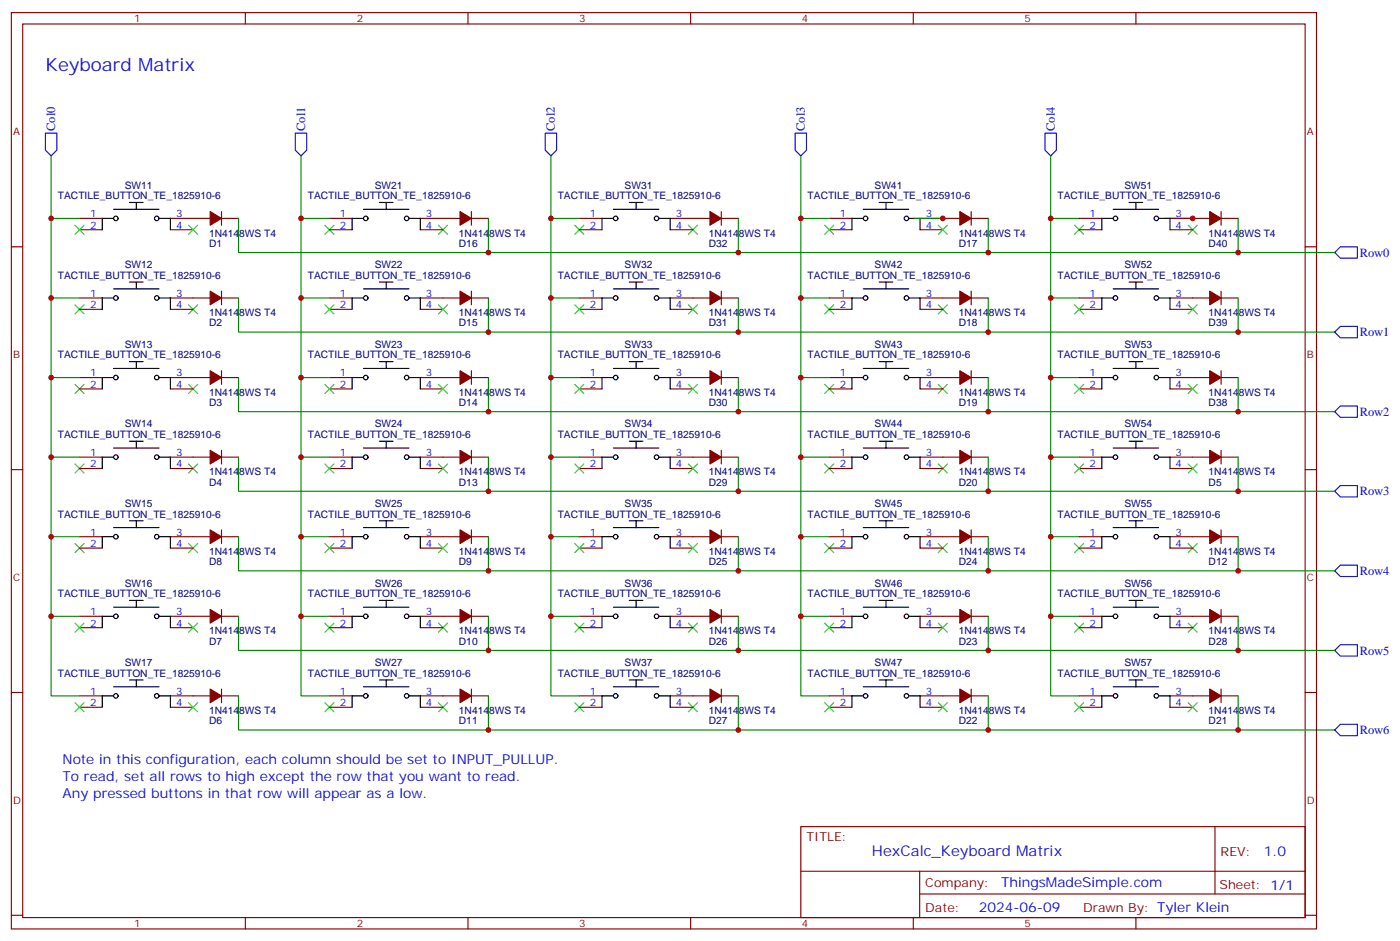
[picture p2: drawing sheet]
<svg xmlns="http://www.w3.org/2000/svg" width="435mm" height="292mm" viewBox="0 0 435 292" stroke-linecap="round" stroke-linejoin="round" font-family="sans-serif">
<g fill="none" stroke="#870000" stroke-width=".35">
<path d="M3.5 3.9h405.4v284.4h-405.4zM7.1 7.4h398.2v277.3h-398.2zM76.2 3.9v3.5M145.3 3.9v3.5M214.5 3.9v3.5M283.6 3.9v3.5M352.8 3.9v3.5M3.5 76.6h3.6M24.7 67.8h7M24.7 71.3h7M52.9 67.8h12.4M52.9 71.3h7.1"/>
<path d="M68.8 67.8h5.3M68.8 65.7v4.2M102.3 67.8h7.1M102.3 71.3h7.1M130.5 67.8h12.4M130.5 71.3h7.1M146.4 67.8h5.3M146.4 65.7v4.2M179.9 67.8h7.1M179.9 71.3h7.1M208.1 67.8h12.4M208.1 71.3h7.1"/>
<path d="M224 67.8h5.3M224 65.7v4.2M257.5 67.8h7.1M257.5 71.3h7.1M285.8 67.8h12.3M285.8 71.3h7M301.6 67.8h5.3M301.6 65.7v4.2M335.1 67.8h7.1M335.1 71.3h7.1M363.4 67.8h12.3M363.4 71.3h7"/>
<path d="M379.2 67.8h5.3M379.2 65.7v4.2M405.3 76.6h3.6M24.7 92.5h7M24.7 96h7M52.9 92.5h12.4M52.9 96h7.1M68.8 90.3v4.3M68.8 92.5h5.3M102.3 92.5h7.1M102.3 96h7.1M130.5 92.5h12.4"/>
<path d="M130.5 96h7.1M146.4 92.5h5.3M146.4 90.3v4.3M179.9 92.5h7.1M179.9 96h7.1M208.1 92.5h12.4M208.1 96h7.1M224 92.5h5.3M224 90.3v4.3M257.5 92.5h7.1M257.5 96h7.1M285.8 92.5h12.3"/>
<path d="M285.8 96h7M301.6 92.5h5.3M301.6 90.3v4.3M335.1 92.5h7.1M335.1 96h7.1M363.4 92.5h12.3M363.4 96h7M379.2 92.5h5.3M379.2 90.3v4.3M24.7 117.2h7M52.9 117.2h12.4M68.8 115v4.3"/>
<path d="M68.8 117.2h5.3M102.3 117.2h7.1M130.5 117.2h12.4M146.4 117.2h5.3M146.4 115v4.3M179.9 117.2h7.1M208.1 117.2h12.4M224 117.2h5.3M224 115v4.3M257.5 117.2h7.1M285.8 117.2h12.3M301.6 117.2h5.3"/>
<path d="M301.6 115v4.3M335.1 117.2h7.1M363.4 117.2h12.3M379.2 117.2h5.3M379.2 115v4.3M24.7 120.7h7M52.9 120.7h7.1M68.8 139.7v4.3M102.3 120.7h7.1M130.5 120.7h7.1M146.4 139.7v4.3M179.9 120.7h7.1"/>
<path d="M208.1 120.7h7.1M224 139.7v4.3M257.5 120.7h7.1M285.8 120.7h7M301.6 139.7v4.3M335.1 120.7h7.1M363.4 120.7h7M379.2 139.7v4.3M3.5 145.7h3.6M24.7 141.9h7M24.7 145.4h7M52.9 141.9h12.4"/>
<path d="M52.9 145.4h7.1M68.8 141.9h5.3M102.3 141.9h7.1M102.3 145.4h7.1M130.5 141.9h12.4M130.5 145.4h7.1M146.4 141.9h5.3M179.9 141.9h7.1M179.9 145.4h7.1M208.1 141.9h12.4M208.1 145.4h7.1M224 141.9h5.3"/>
<path d="M257.5 141.9h7.1M257.5 145.4h7.1M285.8 141.9h12.3M285.8 145.4h7M301.6 141.9h5.3M335.1 141.9h7.1M335.1 145.4h7.1M363.4 141.9h12.3M363.4 145.4h7M379.2 141.9h5.3M405.3 145.7h3.6M24.7 166.5h7"/>
<path d="M24.7 170.1h7M52.9 166.5h12.4M52.9 170.1h7.1M68.8 164.4v4.3M68.8 166.5h5.3M102.3 166.5h7.1M102.3 170.1h7.1M130.5 166.5h12.4M130.5 170.1h7.1M146.4 166.5h5.3M146.4 164.4v4.3M179.9 166.5h7.1"/>
<path d="M179.9 170.1h7.1M208.1 166.5h12.4M208.1 170.1h7.1M224 166.5h5.3M224 164.4v4.3M257.5 166.5h7.1M257.5 170.1h7.1M285.8 166.5h12.3M285.8 170.1h7M301.6 166.5h5.3M301.6 164.4v4.3M335.1 166.5h7.1"/>
<path d="M335.1 170.1h7.1M363.4 166.5h12.3M363.4 170.1h7M379.2 164.4v4.3M379.2 166.5h5.3M24.7 191.2h7M24.7 194.8h7M52.9 191.2h12.4M52.9 194.8h7.1M68.8 189.1v4.3M68.8 191.2h5.3M102.3 191.2h7.1"/>
<path d="M102.3 194.8h7.1M130.5 191.2h12.4M130.5 194.8h7.1M146.4 191.2h5.3M146.4 189.1v4.3M179.9 191.2h7.1M179.9 194.8h7.1M208.1 191.2h12.4M208.1 194.8h7.1M224 191.2h5.3M224 189.1v4.3M257.5 191.2h7.1"/>
<path d="M257.5 194.8h7.1M285.8 191.2h12.3M285.8 194.8h7M301.6 191.2h5.3M301.6 189.1v4.3M335.1 191.2h7.1M335.1 194.8h7.1M363.4 191.2h12.3M363.4 194.8h7M379.2 189.1v4.3M379.2 191.2h5.3M3.5 214.9h3.6"/>
<path d="M24.7 215.9h7M24.7 219.5h7M52.9 215.9h12.4M52.9 219.5h7.1M68.8 213.8v4.3M68.8 215.9h5.3M102.3 215.9h7.1M102.3 219.5h7.1M130.5 215.9h12.4M130.5 219.5h7.1M146.4 215.9h5.3M146.4 213.8v4.3"/>
<path d="M179.9 215.9h7.1M179.9 219.5h7.1M208.1 215.9h12.4M208.1 219.5h7.1M224 215.9h5.3M224 213.8v4.3M257.5 215.9h7.1M257.5 219.5h7.1M285.8 215.9h12.3M285.8 219.5h7M301.6 215.9h5.3M301.6 213.8v4.3"/>
<path d="M335.1 215.9h7.1M335.1 219.5h7.1M363.4 215.9h12.3M363.4 219.5h7M379.2 213.8v4.3M379.2 215.9h5.3M405.3 214.9h3.6M248.7 256.5h156.6v28.2h-156.6zM377.3 256.5v20.9M248.7 270.4h156.5M285.6 277.4h119.6M285.6 270.4v14.1"/>
<path d="M3.5 284h3.6M76.2 284.7v3.6M145.3 284.7v3.6M214.5 284.7v3.6M283.6 284.7v3.6M352.8 284.7v3.6M405.3 284h3.6"/>
</g>
<g fill="none" stroke="#000" stroke-width=".35">
<path d="M35.3 64.9h14.1M35.3 67.8h-3.6v3.5M40.2 62.8h4.2M42.3 62.8v2.1M49.4 67.8h3.5v3.5M112.9 64.9h14.1M112.9 67.8h-3.5v3.5M117.8 62.8h4.3M119.9 62.8v2.1M127 67.8h3.5v3.5M190.5 64.9h14.1M190.5 67.8h-3.5v3.5"/>
<path d="M195.4 62.8h4.3M197.6 62.8v2.1M204.6 67.8h3.5v3.5M268.1 64.9h14.1M268.1 67.8h-3.5v3.5M273 62.8h4.3M275.2 62.8v2.1M282.2 67.8h3.6v3.5M345.7 64.9h14.1M345.7 67.8h-3.5v3.5M350.7 62.8h4.2M352.8 62.8v2.1"/>
<path d="M359.8 67.8h3.6v3.5M35.3 92.5h-3.6v3.5M35.3 89.6h14.1M40.2 87.5h4.2M42.3 87.5v2.1M49.4 92.5h3.5v3.5M112.9 89.6h14.1M112.9 92.5h-3.5v3.5M117.8 87.5h4.3M119.9 87.5v2.1M127 92.5h3.5v3.5M190.5 89.6h14.1"/>
<path d="M190.5 92.5h-3.5v3.5M195.4 87.5h4.3M197.6 87.5v2.1M204.6 92.5h3.5v3.5M268.1 89.6h14.1M268.1 92.5h-3.5v3.5M273 87.5h4.3M275.2 87.5v2.1M282.2 92.5h3.6v3.5M345.7 89.6h14.1M345.7 92.5h-3.5v3.5M350.7 87.5h4.2"/>
<path d="M352.8 87.5v2.1M359.8 92.5h3.6v3.5M35.3 117.2h-3.6v3.5M35.3 114.3h14.1M40.2 112.2h4.2M42.3 112.2v2.1M49.4 117.2h3.5v3.5M112.9 114.3h14.1M112.9 117.2h-3.5v3.5M117.8 112.2h4.3M119.9 112.2v2.1M127 117.2h3.5v3.5"/>
<path d="M190.5 114.3h14.1M190.5 117.2h-3.5v3.5M195.4 112.2h4.3M197.6 112.2v2.1M204.6 117.2h3.5v3.5M268.1 114.3h14.1M268.1 117.2h-3.5v3.5M273 112.2h4.3M275.2 112.2v2.1M282.2 117.2h3.6v3.5M345.7 114.3h14.1M345.7 117.2h-3.5v3.5"/>
<path d="M350.7 112.2h4.2M352.8 112.2v2.1M359.8 117.2h3.6v3.5M35.3 139h14.1M40.2 136.9h4.2M42.3 136.9v2.1M112.9 139h14.1M117.8 136.9h4.3M119.9 136.9v2.1M190.5 139h14.1M195.4 136.9h4.3M197.6 136.9v2.1"/>
<path d="M268.1 139h14.1M273 136.9h4.3M275.2 136.9v2.1M345.7 139h14.1M350.7 136.9h4.2M352.8 136.9v2.1M35.3 141.9h-3.6v3.5M49.4 141.9h3.5v3.5M112.9 141.9h-3.5v3.5M127 141.9h3.5v3.5M190.5 141.9h-3.5v3.5M204.6 141.9h3.5v3.5"/>
<path d="M268.1 141.9h-3.5v3.5M282.2 141.9h3.6v3.5M345.7 141.9h-3.5v3.5M359.8 141.9h3.6v3.5M35.3 166.5h-3.6v3.6M35.3 163.7h14.1M40.2 161.6h4.2M42.3 161.6v2.1M49.4 166.5h3.5v3.6M112.9 163.7h14.1M112.9 166.5h-3.5v3.6M117.8 161.6h4.3"/>
<path d="M119.9 161.6v2.1M127 166.5h3.5v3.6M190.5 163.7h14.1M190.5 166.5h-3.5v3.6M195.4 161.6h4.3M197.6 161.6v2.1M204.6 166.5h3.5v3.6M268.1 163.7h14.1M268.1 166.5h-3.5v3.6M273 161.6h4.3M275.2 161.6v2.1M282.2 166.5h3.6v3.6"/>
<path d="M345.7 166.5h-3.5v3.6M345.7 163.7h14.1M350.7 161.6h4.2M352.8 161.6v2.1M359.8 166.5h3.6v3.6M35.3 191.2h-3.6v3.6M35.3 188.4h14.1M40.2 186.3h4.2M42.3 186.3v2.1M49.4 191.2h3.5v3.6M112.9 188.4h14.1M112.9 191.2h-3.5v3.6"/>
<path d="M117.8 186.3h4.3M119.9 186.3v2.1M127 191.2h3.5v3.6M190.5 188.4h14.1M190.5 191.2h-3.5v3.6M195.4 186.3h4.3M197.6 186.3v2.1M204.6 191.2h3.5v3.6M268.1 188.4h14.1M268.1 191.2h-3.5v3.6M273 186.3h4.3M275.2 186.3v2.1"/>
<path d="M282.2 191.2h3.6v3.6M345.7 191.2h-3.5v3.6M345.7 188.4h14.1M350.7 186.3h4.2M352.8 186.3v2.1M359.8 191.2h3.6v3.6M35.3 215.9h-3.6v3.6M35.3 213.1h14.1M40.2 211h4.2M42.3 211v2.1M49.4 215.9h3.5v3.6M112.9 213.1h14.1"/>
<path d="M112.9 215.9h-3.5v3.6M117.8 211h4.3M119.9 211v2.1M127 215.9h3.5v3.6M190.5 213.1h14.1M190.5 215.9h-3.5v3.6M195.4 211h4.3M197.6 211v2.1M204.6 215.9h3.5v3.6M268.1 213.1h14.1M268.1 215.9h-3.5v3.6M273 211h4.3"/>
<path d="M275.2 211v2.1M282.2 215.9h3.6v3.6M345.7 215.9h-3.5v3.6M345.7 213.1h14.1M350.7 211h4.2M352.8 211v2.1M359.8 215.9h3.6v3.6"/>
<circle cx="36" cy="67.8" r=".71"/>
<circle cx="48.7" cy="67.8" r=".71"/>
<circle cx="113.6" cy="67.8" r=".71"/>
<circle cx="126.3" cy="67.8" r=".71"/>
<circle cx="191.2" cy="67.8" r=".71"/>
<circle cx="203.9" cy="67.8" r=".71"/>
<circle cx="268.8" cy="67.8" r=".71"/>
<circle cx="281.5" cy="67.8" r=".71"/>
<circle cx="346.4" cy="67.8" r=".71"/>
<circle cx="359.1" cy="67.8" r=".71"/>
<circle cx="36" cy="92.5" r=".71"/>
<circle cx="48.7" cy="92.5" r=".71"/>
<circle cx="113.6" cy="92.5" r=".71"/>
<circle cx="126.3" cy="92.5" r=".71"/>
<circle cx="191.2" cy="92.5" r=".71"/>
<circle cx="203.9" cy="92.5" r=".71"/>
<circle cx="268.8" cy="92.5" r=".71"/>
<circle cx="281.5" cy="92.5" r=".71"/>
<circle cx="346.4" cy="92.5" r=".71"/>
<circle cx="359.1" cy="92.5" r=".71"/>
<circle cx="36" cy="117.2" r=".71"/>
<circle cx="48.7" cy="117.2" r=".71"/>
<circle cx="113.6" cy="117.2" r=".71"/>
<circle cx="126.3" cy="117.2" r=".71"/>
<circle cx="191.2" cy="117.2" r=".71"/>
<circle cx="203.9" cy="117.2" r=".71"/>
<circle cx="268.8" cy="117.2" r=".71"/>
<circle cx="281.5" cy="117.2" r=".71"/>
<circle cx="346.4" cy="117.2" r=".71"/>
<circle cx="359.1" cy="117.2" r=".71"/>
<circle cx="36" cy="141.9" r=".71"/>
<circle cx="48.7" cy="141.9" r=".71"/>
<circle cx="113.6" cy="141.9" r=".71"/>
<circle cx="126.3" cy="141.9" r=".71"/>
<circle cx="191.2" cy="141.9" r=".71"/>
<circle cx="203.9" cy="141.9" r=".71"/>
<circle cx="268.8" cy="141.9" r=".71"/>
<circle cx="281.5" cy="141.9" r=".71"/>
<circle cx="346.4" cy="141.9" r=".71"/>
<circle cx="359.1" cy="141.9" r=".71"/>
<circle cx="36" cy="166.5" r=".71"/>
<circle cx="48.7" cy="166.5" r=".71"/>
<circle cx="113.6" cy="166.5" r=".71"/>
<circle cx="126.3" cy="166.5" r=".71"/>
<circle cx="191.2" cy="166.5" r=".71"/>
<circle cx="203.9" cy="166.5" r=".71"/>
<circle cx="268.8" cy="166.5" r=".71"/>
<circle cx="281.5" cy="166.5" r=".71"/>
<circle cx="346.4" cy="166.5" r=".71"/>
<circle cx="359.1" cy="166.5" r=".71"/>
<circle cx="36" cy="191.2" r=".71"/>
<circle cx="48.7" cy="191.2" r=".71"/>
<circle cx="113.6" cy="191.2" r=".71"/>
<circle cx="126.3" cy="191.2" r=".71"/>
<circle cx="191.2" cy="191.2" r=".71"/>
<circle cx="203.9" cy="191.2" r=".71"/>
<circle cx="268.8" cy="191.2" r=".71"/>
<circle cx="281.5" cy="191.2" r=".71"/>
<circle cx="346.4" cy="191.2" r=".71"/>
<circle cx="359.1" cy="191.2" r=".71"/>
<circle cx="36" cy="215.9" r=".71"/>
<circle cx="48.7" cy="215.9" r=".71"/>
<circle cx="113.6" cy="215.9" r=".71"/>
<circle cx="126.3" cy="215.9" r=".71"/>
<circle cx="191.2" cy="215.9" r=".71"/>
<circle cx="203.9" cy="215.9" r=".71"/>
<circle cx="268.8" cy="215.9" r=".71"/>
<circle cx="281.5" cy="215.9" r=".71"/>
<circle cx="346.4" cy="215.9" r=".71"/>
<circle cx="359.1" cy="215.9" r=".71"/>
</g>
<g fill="#870000" stroke="#870000" stroke-width=".35">
<path d="M65.3 65.7l3.5 2.1-3.5 2.1z"/>
<path d="M65.3 90.3l3.5 2.2-3.5 2.1z"/>
<path d="M65.3 115l3.5 2.2-3.5 2.1z"/>
<path d="M65.3 139.7l3.5 2.2-3.5 2.1z"/>
<path d="M375.7 139.7l3.5 2.2-3.5 2.1z"/>
<path d="M65.3 213.8l3.5 2.1-3.5 2.2z"/>
<path d="M65.3 189.1l3.5 2.1-3.5 2.2z"/>
<path d="M65.3 164.4l3.5 2.1-3.5 2.2z"/>
<path d="M142.9 164.4l3.5 2.1-3.5 2.2z"/>
<path d="M142.9 189.1l3.5 2.1-3.5 2.2z"/>
<path d="M142.9 213.8l3.5 2.1-3.5 2.2z"/>
<path d="M375.7 164.4l3.5 2.1-3.5 2.2z"/>
<path d="M142.9 139.7l3.5 2.2-3.5 2.1z"/>
<path d="M142.9 115l3.5 2.2-3.5 2.1z"/>
<path d="M142.9 90.3l3.5 2.2-3.5 2.1z"/>
<path d="M142.9 65.7l3.5 2.1-3.5 2.1z"/>
<path d="M298.1 65.7l3.5 2.1-3.5 2.1z"/>
<path d="M298.1 90.3l3.5 2.2-3.5 2.1z"/>
<path d="M298.1 115l3.5 2.2-3.5 2.1z"/>
<path d="M298.1 139.7l3.5 2.2-3.5 2.1z"/>
<path d="M375.7 213.8l3.5 2.1-3.5 2.2z"/>
<path d="M298.1 213.8l3.5 2.1-3.5 2.2z"/>
<path d="M298.1 189.1l3.5 2.1-3.5 2.2z"/>
<path d="M298.1 164.4l3.5 2.1-3.5 2.2z"/>
<path d="M220.5 164.4l3.5 2.1-3.5 2.2z"/>
<path d="M220.5 189.1l3.5 2.1-3.5 2.2z"/>
<path d="M220.5 213.8l3.5 2.1-3.5 2.2z"/>
<path d="M375.7 189.1l3.5 2.1-3.5 2.2z"/>
<path d="M220.5 139.7l3.5 2.2-3.5 2.1z"/>
<path d="M220.5 115l3.5 2.2-3.5 2.1z"/>
<path d="M220.5 90.3l3.5 2.2-3.5 2.1z"/>
<path d="M220.5 65.7l3.5 2.1-3.5 2.1z"/>
<path d="M375.7 115l3.5 2.2-3.5 2.1z"/>
<path d="M375.7 90.3l3.5 2.2-3.5 2.1z"/>
<path d="M375.7 65.7l3.5 2.1-3.5 2.1z"/>
</g>
<g fill="none" stroke="#3c3" stroke-width=".35">
<path d="M23.3 69.9l2.8 2.8M26.1 69.9l-2.8 2.8M58.6 69.9l2.8 2.8M61.4 69.9l-2.8 2.8M100.9 69.9l2.8 2.8M103.7 69.9l-2.8 2.8M136.2 69.9l2.8 2.8M139 69.9l-2.8 2.8M178.5 69.9l2.8 2.8M181.3 69.9l-2.8 2.8M213.8 69.9l2.8 2.8M216.6 69.9l-2.8 2.8"/>
<path d="M256.1 69.9l2.8 2.8M258.9 69.9l-2.8 2.8M291.4 69.9l2.8 2.8M294.2 69.9l-2.8 2.8M333.7 69.9l2.8 2.8M336.5 69.9l-2.8 2.8M369 69.9l2.8 2.8M371.8 69.9l-2.8 2.8M23.3 94.6l2.8 2.8M26.1 94.6l-2.8 2.8M58.6 94.6l2.8 2.8M61.4 94.6l-2.8 2.8"/>
<path d="M100.9 94.6l2.8 2.8M103.7 94.6l-2.8 2.8M136.2 94.6l2.8 2.8M139 94.6l-2.8 2.8M178.5 94.6l2.8 2.8M181.3 94.6l-2.8 2.8M213.8 94.6l2.8 2.8M216.6 94.6l-2.8 2.8M256.1 94.6l2.8 2.8M258.9 94.6l-2.8 2.8M291.4 94.6l2.8 2.8M294.2 94.6l-2.8 2.8"/>
<path d="M333.7 94.6l2.8 2.8M336.5 94.6l-2.8 2.8M369 94.6l2.8 2.8M371.8 94.6l-2.8 2.8M23.3 119.3l2.8 2.8M26.1 119.3l-2.8 2.8M58.6 119.3l2.8 2.8M61.4 119.3l-2.8 2.8M100.9 119.3l2.8 2.8M103.7 119.3l-2.8 2.8M136.2 119.3l2.8 2.8M139 119.3l-2.8 2.8"/>
<path d="M178.5 119.3l2.8 2.8M181.3 119.3l-2.8 2.8M213.8 119.3l2.8 2.8M216.6 119.3l-2.8 2.8M256.1 119.3l2.8 2.8M258.9 119.3l-2.8 2.8M291.4 119.3l2.8 2.8M294.2 119.3l-2.8 2.8M333.7 119.3l2.8 2.8M336.5 119.3l-2.8 2.8M369 119.3l2.8 2.8M371.8 119.3l-2.8 2.8"/>
<path d="M23.3 144l2.8 2.8M26.1 144l-2.8 2.8M58.6 144l2.8 2.8M61.4 144l-2.8 2.8M100.9 144l2.8 2.8M103.7 144l-2.8 2.8M136.2 144l2.8 2.8M139 144l-2.8 2.8M178.5 144l2.8 2.8M181.3 144l-2.8 2.8M213.8 144l2.8 2.8M216.6 144l-2.8 2.8"/>
<path d="M256.1 144l2.8 2.8M258.9 144l-2.8 2.8M291.4 144l2.8 2.8M294.2 144l-2.8 2.8M333.7 144l2.8 2.8M336.5 144l-2.8 2.8M369 144l2.8 2.8M371.8 144l-2.8 2.8M23.3 168.7l2.8 2.8M26.1 168.7l-2.8 2.8M58.6 168.7l2.8 2.8M61.4 168.7l-2.8 2.8"/>
<path d="M100.9 168.7l2.8 2.8M103.7 168.7l-2.8 2.8M136.2 168.7l2.8 2.8M139 168.7l-2.8 2.8M178.5 168.7l2.8 2.8M181.3 168.7l-2.8 2.8M213.8 168.7l2.8 2.8M216.6 168.7l-2.8 2.8M256.1 168.7l2.8 2.8M258.9 168.7l-2.8 2.8M291.4 168.7l2.8 2.8M294.2 168.7l-2.8 2.8"/>
<path d="M333.7 168.7l2.8 2.8M336.5 168.7l-2.8 2.8M369 168.7l2.8 2.8M371.8 168.7l-2.8 2.8M23.3 193.4l2.8 2.8M26.1 193.4l-2.8 2.8M58.6 193.4l2.8 2.8M61.4 193.4l-2.8 2.8M100.9 193.4l2.8 2.8M103.7 193.4l-2.8 2.8M136.2 193.4l2.8 2.8M139 193.4l-2.8 2.8"/>
<path d="M178.5 193.4l2.8 2.8M181.3 193.4l-2.8 2.8M213.8 193.4l2.8 2.8M216.6 193.4l-2.8 2.8M256.1 193.4l2.8 2.8M258.9 193.4l-2.8 2.8M291.4 193.4l2.8 2.8M294.2 193.4l-2.8 2.8M333.7 193.4l2.8 2.8M336.5 193.4l-2.8 2.8M369 193.4l2.8 2.8M371.8 193.4l-2.8 2.8"/>
<path d="M23.3 218.1l2.8 2.8M26.1 218.1l-2.8 2.8M58.6 218.1l2.8 2.8M61.4 218.1l-2.8 2.8M100.9 218.1l2.8 2.8M103.7 218.1l-2.8 2.8M136.2 218.1l2.8 2.8M139 218.1l-2.8 2.8M178.5 218.1l2.8 2.8M181.3 218.1l-2.8 2.8M213.8 218.1l2.8 2.8M216.6 218.1l-2.8 2.8"/>
<path d="M256.1 218.1l2.8 2.8M258.9 218.1l-2.8 2.8M291.4 218.1l2.8 2.8M294.2 218.1l-2.8 2.8M333.7 218.1l2.8 2.8M336.5 218.1l-2.8 2.8M369 218.1l2.8 2.8M371.8 218.1l-2.8 2.8"/>
</g>
<g fill="none" stroke="#008700" stroke-width=".35">
<path d="M15.9 48.4v19.4h8.8M93.5 48.4v167.5h8.8M171.1 48.4v167.5h8.8M248.7 48.4v167.5h8.8M326.3 48.4v167.5h8.8M15.9 67.8v24.7h8.8M74.1 67.8v10.6h340.4M93.5 67.8h8.8M151.7 67.8v10.6M171.1 67.8h8.8M229.3 67.8v10.6M248.7 67.8h8.8"/>
<path d="M284 67.8h8.8M306.9 67.8v10.6M326.3 67.8h8.8M361.6 67.8h8.8M384.5 67.8v10.6M15.9 92.5v24.7h8.8M74.1 92.5v10.5h340.4M93.5 92.5h8.8M151.7 92.5v10.5M171.1 92.5h8.8M229.3 92.5v10.5M248.7 92.5h8.8"/>
<path d="M306.9 92.5v10.5M326.3 92.5h8.8M384.5 92.5v10.5M15.9 117.2v24.7h8.8M74.1 117.2v10.5h340.4M93.5 117.2h8.8M151.7 117.2v10.5M171.1 117.2h8.8M229.3 117.2v10.5M248.7 117.2h8.8M306.9 117.2v10.5M326.3 117.2h8.8"/>
<path d="M384.5 117.2v10.5M15.9 141.9v24.6h8.8M74.1 141.9v10.5h340.4M93.5 141.9h8.8M151.7 141.9v10.5M171.1 141.9h8.8M229.3 141.9v10.5M248.7 141.9h8.8M306.9 141.9v10.5M326.3 141.9h8.8M384.5 141.9v10.5M15.9 166.5v24.7h8.8"/>
<path d="M74.1 166.5v10.6h340.4M93.5 166.5h8.8M151.7 166.5v10.6M171.1 166.5h8.8M229.3 166.5v10.6M248.7 166.5h8.8M306.9 166.5v10.6M326.3 166.5h8.8M384.5 166.5v10.6M15.9 191.2v24.7h8.8M74.1 191.2v10.6h340.4M93.5 191.2h8.8"/>
<path d="M151.7 191.2v10.6M171.1 191.2h8.8M229.3 191.2v10.6M248.7 191.2h8.8M306.9 191.2v10.6M326.3 191.2h8.8M384.5 191.2v10.6M74.1 215.9v10.6h340.4M151.7 215.9v10.6M229.3 215.9v10.6M306.9 215.9v10.6M384.5 215.9v10.6"/>
</g>
<path d="M14.1 41.3h3.5v5.3l-1.7 1.8-1.8-1.8zM91.7 41.3h3.5v5.3l-1.7 1.8-1.8-1.8zM169.3 41.3h3.6v5.3l-1.8 1.8-1.8-1.8zM246.9 41.3h3.6v5.3l-1.8 1.8-1.8-1.8zM324.6 41.3h3.5v5.3l-1.8 1.8-1.7-1.8zM414.5 78.4l1.8-1.8h5.3v3.5h-5.3zM414.5 103l1.8-1.7h5.3v3.5h-5.3zM414.5 127.7l1.8-1.7h5.3v3.5h-5.3zM414.5 152.4l1.8-1.7h5.3v3.5h-5.3zM414.5 177.1l1.8-1.7h5.3v3.5h-5.3zM414.5 201.8l1.8-1.7h5.3v3.5h-5.3zM414.5 226.5l1.8-1.7h5.3v3.5h-5.3z" fill="none" stroke="#00f" stroke-width=".35"/>
<g fill="#c00">
<circle cx="292.8" cy="67.8" r=".88"/>
<circle cx="370.4" cy="67.8" r=".88"/>
<circle cx="15.9" cy="67.8" r=".88"/>
<circle cx="15.9" cy="92.5" r=".88"/>
<circle cx="15.9" cy="117.2" r=".88"/>
<circle cx="15.9" cy="141.9" r=".88"/>
<circle cx="15.9" cy="166.5" r=".88"/>
<circle cx="15.9" cy="191.2" r=".88"/>
<circle cx="151.7" cy="78.4" r=".88"/>
<circle cx="229.3" cy="78.4" r=".88"/>
<circle cx="306.9" cy="78.4" r=".88"/>
<circle cx="384.5" cy="78.4" r=".88"/>
<circle cx="151.7" cy="103" r=".88"/>
<circle cx="151.7" cy="127.7" r=".88"/>
<circle cx="151.7" cy="152.4" r=".88"/>
<circle cx="151.7" cy="177.1" r=".88"/>
<circle cx="151.7" cy="201.8" r=".88"/>
<circle cx="151.7" cy="226.5" r=".88"/>
<circle cx="229.3" cy="226.5" r=".88"/>
<circle cx="229.3" cy="201.8" r=".88"/>
<circle cx="306.9" cy="201.8" r=".88"/>
<circle cx="306.9" cy="226.5" r=".88"/>
<circle cx="306.9" cy="103" r=".88"/>
<circle cx="306.9" cy="127.7" r=".88"/>
<circle cx="306.9" cy="152.4" r=".88"/>
<circle cx="306.9" cy="177.1" r=".88"/>
<circle cx="229.3" cy="103" r=".88"/>
<circle cx="229.3" cy="127.7" r=".88"/>
<circle cx="229.3" cy="152.4" r=".88"/>
<circle cx="229.3" cy="177.1" r=".88"/>
<circle cx="384.5" cy="127.7" r=".88"/>
<circle cx="384.5" cy="103" r=".88"/>
<circle cx="248.7" cy="191.2" r=".88"/>
<circle cx="248.7" cy="166.5" r=".88"/>
<circle cx="248.7" cy="141.9" r=".88"/>
<circle cx="248.7" cy="117.2" r=".88"/>
<circle cx="248.7" cy="92.5" r=".88"/>
<circle cx="248.7" cy="67.8" r=".88"/>
<circle cx="93.5" cy="67.8" r=".88"/>
<circle cx="93.5" cy="92.5" r=".88"/>
<circle cx="93.5" cy="117.2" r=".88"/>
<circle cx="93.5" cy="141.9" r=".88"/>
<circle cx="93.5" cy="166.5" r=".88"/>
<circle cx="93.5" cy="191.2" r=".88"/>
<circle cx="171.1" cy="191.2" r=".88"/>
<circle cx="171.1" cy="67.8" r=".88"/>
<circle cx="171.1" cy="166.5" r=".88"/>
<circle cx="171.1" cy="141.9" r=".88"/>
<circle cx="171.1" cy="117.2" r=".88"/>
<circle cx="171.1" cy="92.5" r=".88"/>
<circle cx="384.5" cy="177.1" r=".88"/>
<circle cx="384.5" cy="201.8" r=".88"/>
<circle cx="384.5" cy="226.5" r=".88"/>
<circle cx="326.3" cy="92.5" r=".88"/>
<circle cx="326.3" cy="67.8" r=".88"/>
<circle cx="326.3" cy="191.2" r=".88"/>
<circle cx="326.3" cy="166.5" r=".88"/>
<circle cx="326.3" cy="141.9" r=".88"/>
<circle cx="326.3" cy="117.2" r=".88"/>
<circle cx="384.5" cy="152.4" r=".88"/>
</g>
<text font-size="5.6" fill="#00f" x="14.1" y="21.9">Keyboard Matrix</text>
<text font-size="4.6" fill="#00f" x="270.8" y="265.5">HexCalc_Keyboard Matrix</text>
<g font-size="4.2" fill="#00f">
<text x="19.4" y="237.1">Note in this configuration, each column should be set to INPUT_PULLUP.</text>
<text x="19.4" y="242.4">To read, set all rows to high except the row that you want to read.</text>
<text x="19.4" y="247.7">Any pressed buttons in that row will appear as a low.</text>
<text x="392.5" y="265.8">1.0</text>
<text x="310.9" y="275.3">ThingsMadeSimple.com</text>
<text x="304" y="283.1">2024-06-09</text>
</g>
<g font-size="3.9" fill="#00f">
<text x="17.1" y="40.6" transform="rotate(-90 17.1 40.6)">Col0</text>
<text x="94.7" y="40.6" transform="rotate(-90 94.7 40.6)">Col1</text>
<text x="172.4" y="40.6" transform="rotate(-90 172.4 40.6)">Col2</text>
<text x="250" y="40.6" transform="rotate(-90 250 40.6)">Col3</text>
<text x="327.6" y="40.6" transform="rotate(-90 327.6 40.6)">Col4</text>
<text x="422.3" y="79.7">Row0</text>
<text x="422.3" y="104.4">Row1</text>
<text x="422.3" y="129">Row2</text>
<text x="422.3" y="153.7">Row3</text>
<text x="422.3" y="178.4">Row4</text>
<text x="422.3" y="203.1">Row5</text>
<text x="422.3" y="227.8">Row6</text>
</g>
<g font-size="3.9" fill="#800">
<text x="250.5" y="261.1">TITLE:</text>
<text x="379.1" y="265.8">REV:</text>
<text x="287.4" y="275.3">Company:</text>
<text x="378.7" y="275.9">Sheet: 1/1</text>
<text x="287.4" y="283">Date:</text>
<text x="336.4" y="283.1">Drawn By: Tyler Klein</text>
</g>
<g font-size="3.2" fill="#800">
<text x="41.6" y="6.9">1</text>
<text x="110.8" y="6.9">2</text>
<text x="179.9" y="6.9">3</text>
<text x="249.1" y="6.9">4</text>
<text x="318.2" y="6.9">5</text>
<text x="4.1" y="42">A</text>
<text x="405.9" y="42">A</text>
<text x="4.1" y="111.2">B</text>
<text x="405.9" y="111.2">B</text>
<text x="4.1" y="180.3">C</text>
<text x="405.9" y="180.3">C</text>
<text x="4.1" y="249.4">D</text>
<text x="405.9" y="249.4">D</text>
<text x="41.6" y="287.7">1</text>
<text x="110.8" y="287.7">2</text>
<text x="179.9" y="287.7">3</text>
<text x="249.1" y="287.7">4</text>
<text x="318.2" y="287.7">5</text>
</g>
<g font-size="3.2" fill="#000080">
<text x="38.8" y="58.6">SW11</text>
<text x="116.4" y="58.6">SW21</text>
<text x="194" y="58.6">SW31</text>
<text x="271.6" y="58.6">SW41</text>
<text x="349.2" y="58.6">SW51</text>
<text x="18" y="61.8">TACTILE_BUTTON_TE_1825910-6</text>
<text x="95.6" y="61.8">TACTILE_BUTTON_TE_1825910-6</text>
<text x="173.2" y="61.8">TACTILE_BUTTON_TE_1825910-6</text>
<text x="250.8" y="61.8">TACTILE_BUTTON_TE_1825910-6</text>
<text x="328.4" y="61.8">TACTILE_BUTTON_TE_1825910-6</text>
<text x="64.9" y="73.4">1N4148WS T4</text>
<text x="64.9" y="76.6">D1</text>
<text x="142.5" y="73.4">1N4148WS T4</text>
<text x="142.5" y="76.6">D16</text>
<text x="220.1" y="73.4">1N4148WS T4</text>
<text x="220.1" y="76.6">D32</text>
<text x="297.8" y="73.4">1N4148WS T4</text>
<text x="297.8" y="76.6">D17</text>
<text x="375.4" y="73.4">1N4148WS T4</text>
<text x="375.4" y="76.6">D40</text>
<text x="38.8" y="83.3">SW12</text>
<text x="116.4" y="83.3">SW22</text>
<text x="194" y="83.3">SW32</text>
<text x="271.6" y="83.3">SW42</text>
<text x="349.2" y="83.3">SW52</text>
<text x="18" y="86.5">TACTILE_BUTTON_TE_1825910-6</text>
<text x="95.6" y="86.5">TACTILE_BUTTON_TE_1825910-6</text>
<text x="173.2" y="86.5">TACTILE_BUTTON_TE_1825910-6</text>
<text x="250.8" y="86.5">TACTILE_BUTTON_TE_1825910-6</text>
<text x="328.4" y="86.5">TACTILE_BUTTON_TE_1825910-6</text>
<text x="64.9" y="98.1">1N4148WS T4</text>
<text x="64.9" y="101.3">D2</text>
<text x="142.5" y="98.1">1N4148WS T4</text>
<text x="142.5" y="101.3">D15</text>
<text x="220.1" y="98.1">1N4148WS T4</text>
<text x="220.1" y="101.3">D31</text>
<text x="297.8" y="98.1">1N4148WS T4</text>
<text x="297.8" y="101.3">D18</text>
<text x="375.4" y="98.1">1N4148WS T4</text>
<text x="375.4" y="101.3">D39</text>
<text x="38.8" y="108">SW13</text>
<text x="116.4" y="108">SW23</text>
<text x="194" y="108">SW33</text>
<text x="271.6" y="108">SW43</text>
<text x="349.2" y="108">SW53</text>
<text x="18" y="111.2">TACTILE_BUTTON_TE_1825910-6</text>
<text x="95.6" y="111.2">TACTILE_BUTTON_TE_1825910-6</text>
<text x="173.2" y="111.2">TACTILE_BUTTON_TE_1825910-6</text>
<text x="250.8" y="111.2">TACTILE_BUTTON_TE_1825910-6</text>
<text x="328.4" y="111.2">TACTILE_BUTTON_TE_1825910-6</text>
<text x="64.9" y="122.8">1N4148WS T4</text>
<text x="142.5" y="122.8">1N4148WS T4</text>
<text x="220.1" y="122.8">1N4148WS T4</text>
<text x="297.8" y="122.8">1N4148WS T4</text>
<text x="375.4" y="122.8">1N4148WS T4</text>
<text x="64.9" y="126">D3</text>
<text x="142.5" y="126">D14</text>
<text x="220.1" y="126">D30</text>
<text x="297.8" y="126">D19</text>
<text x="375.4" y="126">D38</text>
<text x="18" y="135.9">TACTILE_BUTTON_TE_1825910-6</text>
<text x="38.8" y="132.7">SW14</text>
<text x="95.6" y="135.9">TACTILE_BUTTON_TE_1825910-6</text>
<text x="116.4" y="132.7">SW24</text>
<text x="173.2" y="135.9">TACTILE_BUTTON_TE_1825910-6</text>
<text x="194" y="132.7">SW34</text>
<text x="250.8" y="135.9">TACTILE_BUTTON_TE_1825910-6</text>
<text x="271.6" y="132.7">SW44</text>
<text x="328.4" y="135.9">TACTILE_BUTTON_TE_1825910-6</text>
<text x="349.2" y="132.7">SW54</text>
<text x="64.9" y="147.5">1N4148WS T4</text>
<text x="142.5" y="147.5">1N4148WS T4</text>
<text x="220.1" y="147.5">1N4148WS T4</text>
<text x="297.8" y="147.5">1N4148WS T4</text>
<text x="375.4" y="147.5">1N4148WS T4</text>
<text x="64.9" y="150.7">D4</text>
<text x="142.5" y="150.7">D13</text>
<text x="220.1" y="150.7">D29</text>
<text x="297.8" y="150.7">D20</text>
<text x="375.4" y="150.7">D5</text>
<text x="18" y="160.6">TACTILE_BUTTON_TE_1825910-6</text>
<text x="38.8" y="157.3">SW15</text>
<text x="95.6" y="160.6">TACTILE_BUTTON_TE_1825910-6</text>
<text x="116.4" y="157.3">SW25</text>
<text x="173.2" y="160.6">TACTILE_BUTTON_TE_1825910-6</text>
<text x="194" y="157.3">SW35</text>
<text x="250.8" y="160.6">TACTILE_BUTTON_TE_1825910-6</text>
<text x="271.6" y="157.3">SW45</text>
<text x="328.4" y="160.6">TACTILE_BUTTON_TE_1825910-6</text>
<text x="349.2" y="157.3">SW55</text>
<text x="64.9" y="172.2">1N4148WS T4</text>
<text x="142.5" y="172.2">1N4148WS T4</text>
<text x="220.1" y="172.2">1N4148WS T4</text>
<text x="297.8" y="172.2">1N4148WS T4</text>
<text x="375.4" y="172.2">1N4148WS T4</text>
<text x="64.9" y="175.4">D8</text>
<text x="142.5" y="175.4">D9</text>
<text x="220.1" y="175.4">D25</text>
<text x="297.8" y="175.4">D24</text>
<text x="375.4" y="175.4">D12</text>
<text x="18" y="185.3">TACTILE_BUTTON_TE_1825910-6</text>
<text x="38.8" y="182">SW16</text>
<text x="95.6" y="185.3">TACTILE_BUTTON_TE_1825910-6</text>
<text x="116.4" y="182">SW26</text>
<text x="173.2" y="185.3">TACTILE_BUTTON_TE_1825910-6</text>
<text x="194" y="182">SW36</text>
<text x="250.8" y="185.3">TACTILE_BUTTON_TE_1825910-6</text>
<text x="271.6" y="182">SW46</text>
<text x="328.4" y="185.3">TACTILE_BUTTON_TE_1825910-6</text>
<text x="349.2" y="182">SW56</text>
<text x="64.9" y="196.9">1N4148WS T4</text>
<text x="142.5" y="196.9">1N4148WS T4</text>
<text x="220.1" y="196.9">1N4148WS T4</text>
<text x="297.8" y="196.9">1N4148WS T4</text>
<text x="375.4" y="196.9">1N4148WS T4</text>
<text x="64.9" y="200.1">D7</text>
<text x="142.5" y="200.1">D10</text>
<text x="220.1" y="200.1">D26</text>
<text x="297.8" y="200.1">D23</text>
<text x="375.4" y="200.1">D28</text>
<text x="18" y="210">TACTILE_BUTTON_TE_1825910-6</text>
<text x="38.8" y="206.7">SW17</text>
<text x="95.6" y="210">TACTILE_BUTTON_TE_1825910-6</text>
<text x="116.4" y="206.7">SW27</text>
<text x="173.2" y="210">TACTILE_BUTTON_TE_1825910-6</text>
<text x="194" y="206.7">SW37</text>
<text x="250.8" y="210">TACTILE_BUTTON_TE_1825910-6</text>
<text x="271.6" y="206.7">SW47</text>
<text x="328.4" y="210">TACTILE_BUTTON_TE_1825910-6</text>
<text x="349.2" y="206.7">SW57</text>
<text x="64.9" y="221.6">1N4148WS T4</text>
<text x="142.5" y="221.6">1N4148WS T4</text>
<text x="220.1" y="221.6">1N4148WS T4</text>
<text x="297.8" y="221.6">1N4148WS T4</text>
<text x="375.4" y="221.6">1N4148WS T4</text>
<text x="64.9" y="224.8">D6</text>
<text x="142.5" y="224.8">D11</text>
<text x="220.1" y="224.8">D27</text>
<text x="297.8" y="224.8">D22</text>
<text x="375.4" y="224.8">D21</text>
</g>
<g font-size="3.2" fill="#00f">
<text x="28" y="67.4">1</text>
<text x="28" y="70.9">2</text>
<text x="54.7" y="67.4">3</text>
<text x="54.7" y="70.9">4</text>
<text x="105.6" y="67.4">1</text>
<text x="105.6" y="70.9">2</text>
<text x="132.3" y="67.4">3</text>
<text x="132.3" y="70.9">4</text>
<text x="183.2" y="67.4">1</text>
<text x="183.2" y="70.9">2</text>
<text x="209.9" y="67.4">3</text>
<text x="209.9" y="70.9">4</text>
<text x="260.8" y="67.4">1</text>
<text x="260.8" y="70.9">2</text>
<text x="287.5" y="67.4">3</text>
<text x="287.5" y="70.9">4</text>
<text x="338.4" y="67.4">1</text>
<text x="338.4" y="70.9">2</text>
<text x="365.1" y="67.4">3</text>
<text x="365.1" y="70.9">4</text>
<text x="28" y="92.1">1</text>
<text x="28" y="95.6">2</text>
<text x="54.7" y="92.1">3</text>
<text x="54.7" y="95.6">4</text>
<text x="105.6" y="92.1">1</text>
<text x="105.6" y="95.6">2</text>
<text x="132.3" y="92.1">3</text>
<text x="132.3" y="95.6">4</text>
<text x="183.2" y="92.1">1</text>
<text x="183.2" y="95.6">2</text>
<text x="209.9" y="92.1">3</text>
<text x="209.9" y="95.6">4</text>
<text x="260.8" y="92.1">1</text>
<text x="260.8" y="95.6">2</text>
<text x="287.5" y="92.1">3</text>
<text x="287.5" y="95.6">4</text>
<text x="338.4" y="92.1">1</text>
<text x="338.4" y="95.6">2</text>
<text x="365.1" y="92.1">3</text>
<text x="365.1" y="95.6">4</text>
<text x="28" y="116.8">1</text>
<text x="54.7" y="116.8">3</text>
<text x="105.6" y="116.8">1</text>
<text x="132.3" y="116.8">3</text>
<text x="183.2" y="116.8">1</text>
<text x="209.9" y="116.8">3</text>
<text x="260.8" y="116.8">1</text>
<text x="287.5" y="116.8">3</text>
<text x="338.4" y="116.8">1</text>
<text x="365.1" y="116.8">3</text>
<text x="28" y="120.3">2</text>
<text x="54.7" y="120.3">4</text>
<text x="105.6" y="120.3">2</text>
<text x="132.3" y="120.3">4</text>
<text x="183.2" y="120.3">2</text>
<text x="209.9" y="120.3">4</text>
<text x="260.8" y="120.3">2</text>
<text x="287.5" y="120.3">4</text>
<text x="338.4" y="120.3">2</text>
<text x="365.1" y="120.3">4</text>
<text x="28" y="141.5">1</text>
<text x="54.7" y="141.5">3</text>
<text x="105.6" y="141.5">1</text>
<text x="132.3" y="141.5">3</text>
<text x="183.2" y="141.5">1</text>
<text x="209.9" y="141.5">3</text>
<text x="260.8" y="141.5">1</text>
<text x="287.5" y="141.5">3</text>
<text x="338.4" y="141.5">1</text>
<text x="365.1" y="141.5">3</text>
<text x="28" y="145">2</text>
<text x="54.7" y="145">4</text>
<text x="105.6" y="145">2</text>
<text x="132.3" y="145">4</text>
<text x="183.2" y="145">2</text>
<text x="209.9" y="145">4</text>
<text x="260.8" y="145">2</text>
<text x="287.5" y="145">4</text>
<text x="338.4" y="145">2</text>
<text x="365.1" y="145">4</text>
<text x="28" y="166.2">1</text>
<text x="54.7" y="166.2">3</text>
<text x="105.6" y="166.2">1</text>
<text x="132.3" y="166.2">3</text>
<text x="183.2" y="166.2">1</text>
<text x="209.9" y="166.2">3</text>
<text x="260.8" y="166.2">1</text>
<text x="287.5" y="166.2">3</text>
<text x="338.4" y="166.2">1</text>
<text x="365.1" y="166.2">3</text>
<text x="28" y="169.7">2</text>
<text x="54.7" y="169.7">4</text>
<text x="105.6" y="169.7">2</text>
<text x="132.3" y="169.7">4</text>
<text x="183.2" y="169.7">2</text>
<text x="209.9" y="169.7">4</text>
<text x="260.8" y="169.7">2</text>
<text x="287.5" y="169.7">4</text>
<text x="338.4" y="169.7">2</text>
<text x="365.1" y="169.7">4</text>
<text x="28" y="190.9">1</text>
<text x="54.7" y="190.9">3</text>
<text x="105.6" y="190.9">1</text>
<text x="132.3" y="190.9">3</text>
<text x="183.2" y="190.9">1</text>
<text x="209.9" y="190.9">3</text>
<text x="260.8" y="190.9">1</text>
<text x="287.5" y="190.9">3</text>
<text x="338.4" y="190.9">1</text>
<text x="365.1" y="190.9">3</text>
<text x="28" y="194.4">2</text>
<text x="54.7" y="194.4">4</text>
<text x="105.6" y="194.4">2</text>
<text x="132.3" y="194.4">4</text>
<text x="183.2" y="194.4">2</text>
<text x="209.9" y="194.4">4</text>
<text x="260.8" y="194.4">2</text>
<text x="287.5" y="194.4">4</text>
<text x="338.4" y="194.4">2</text>
<text x="365.1" y="194.4">4</text>
<text x="28" y="215.6">1</text>
<text x="54.7" y="215.6">3</text>
<text x="105.6" y="215.6">1</text>
<text x="132.3" y="215.6">3</text>
<text x="183.2" y="215.6">1</text>
<text x="209.9" y="215.6">3</text>
<text x="260.8" y="215.6">1</text>
<text x="287.5" y="215.6">3</text>
<text x="338.4" y="215.6">1</text>
<text x="365.1" y="215.6">3</text>
<text x="28" y="219.1">2</text>
<text x="54.7" y="219.1">4</text>
<text x="105.6" y="219.1">2</text>
<text x="132.3" y="219.1">4</text>
<text x="183.2" y="219.1">2</text>
<text x="209.9" y="219.1">4</text>
<text x="260.8" y="219.1">2</text>
<text x="287.5" y="219.1">4</text>
<text x="338.4" y="219.1">2</text>
<text x="365.1" y="219.1">4</text>
</g>
</svg>
